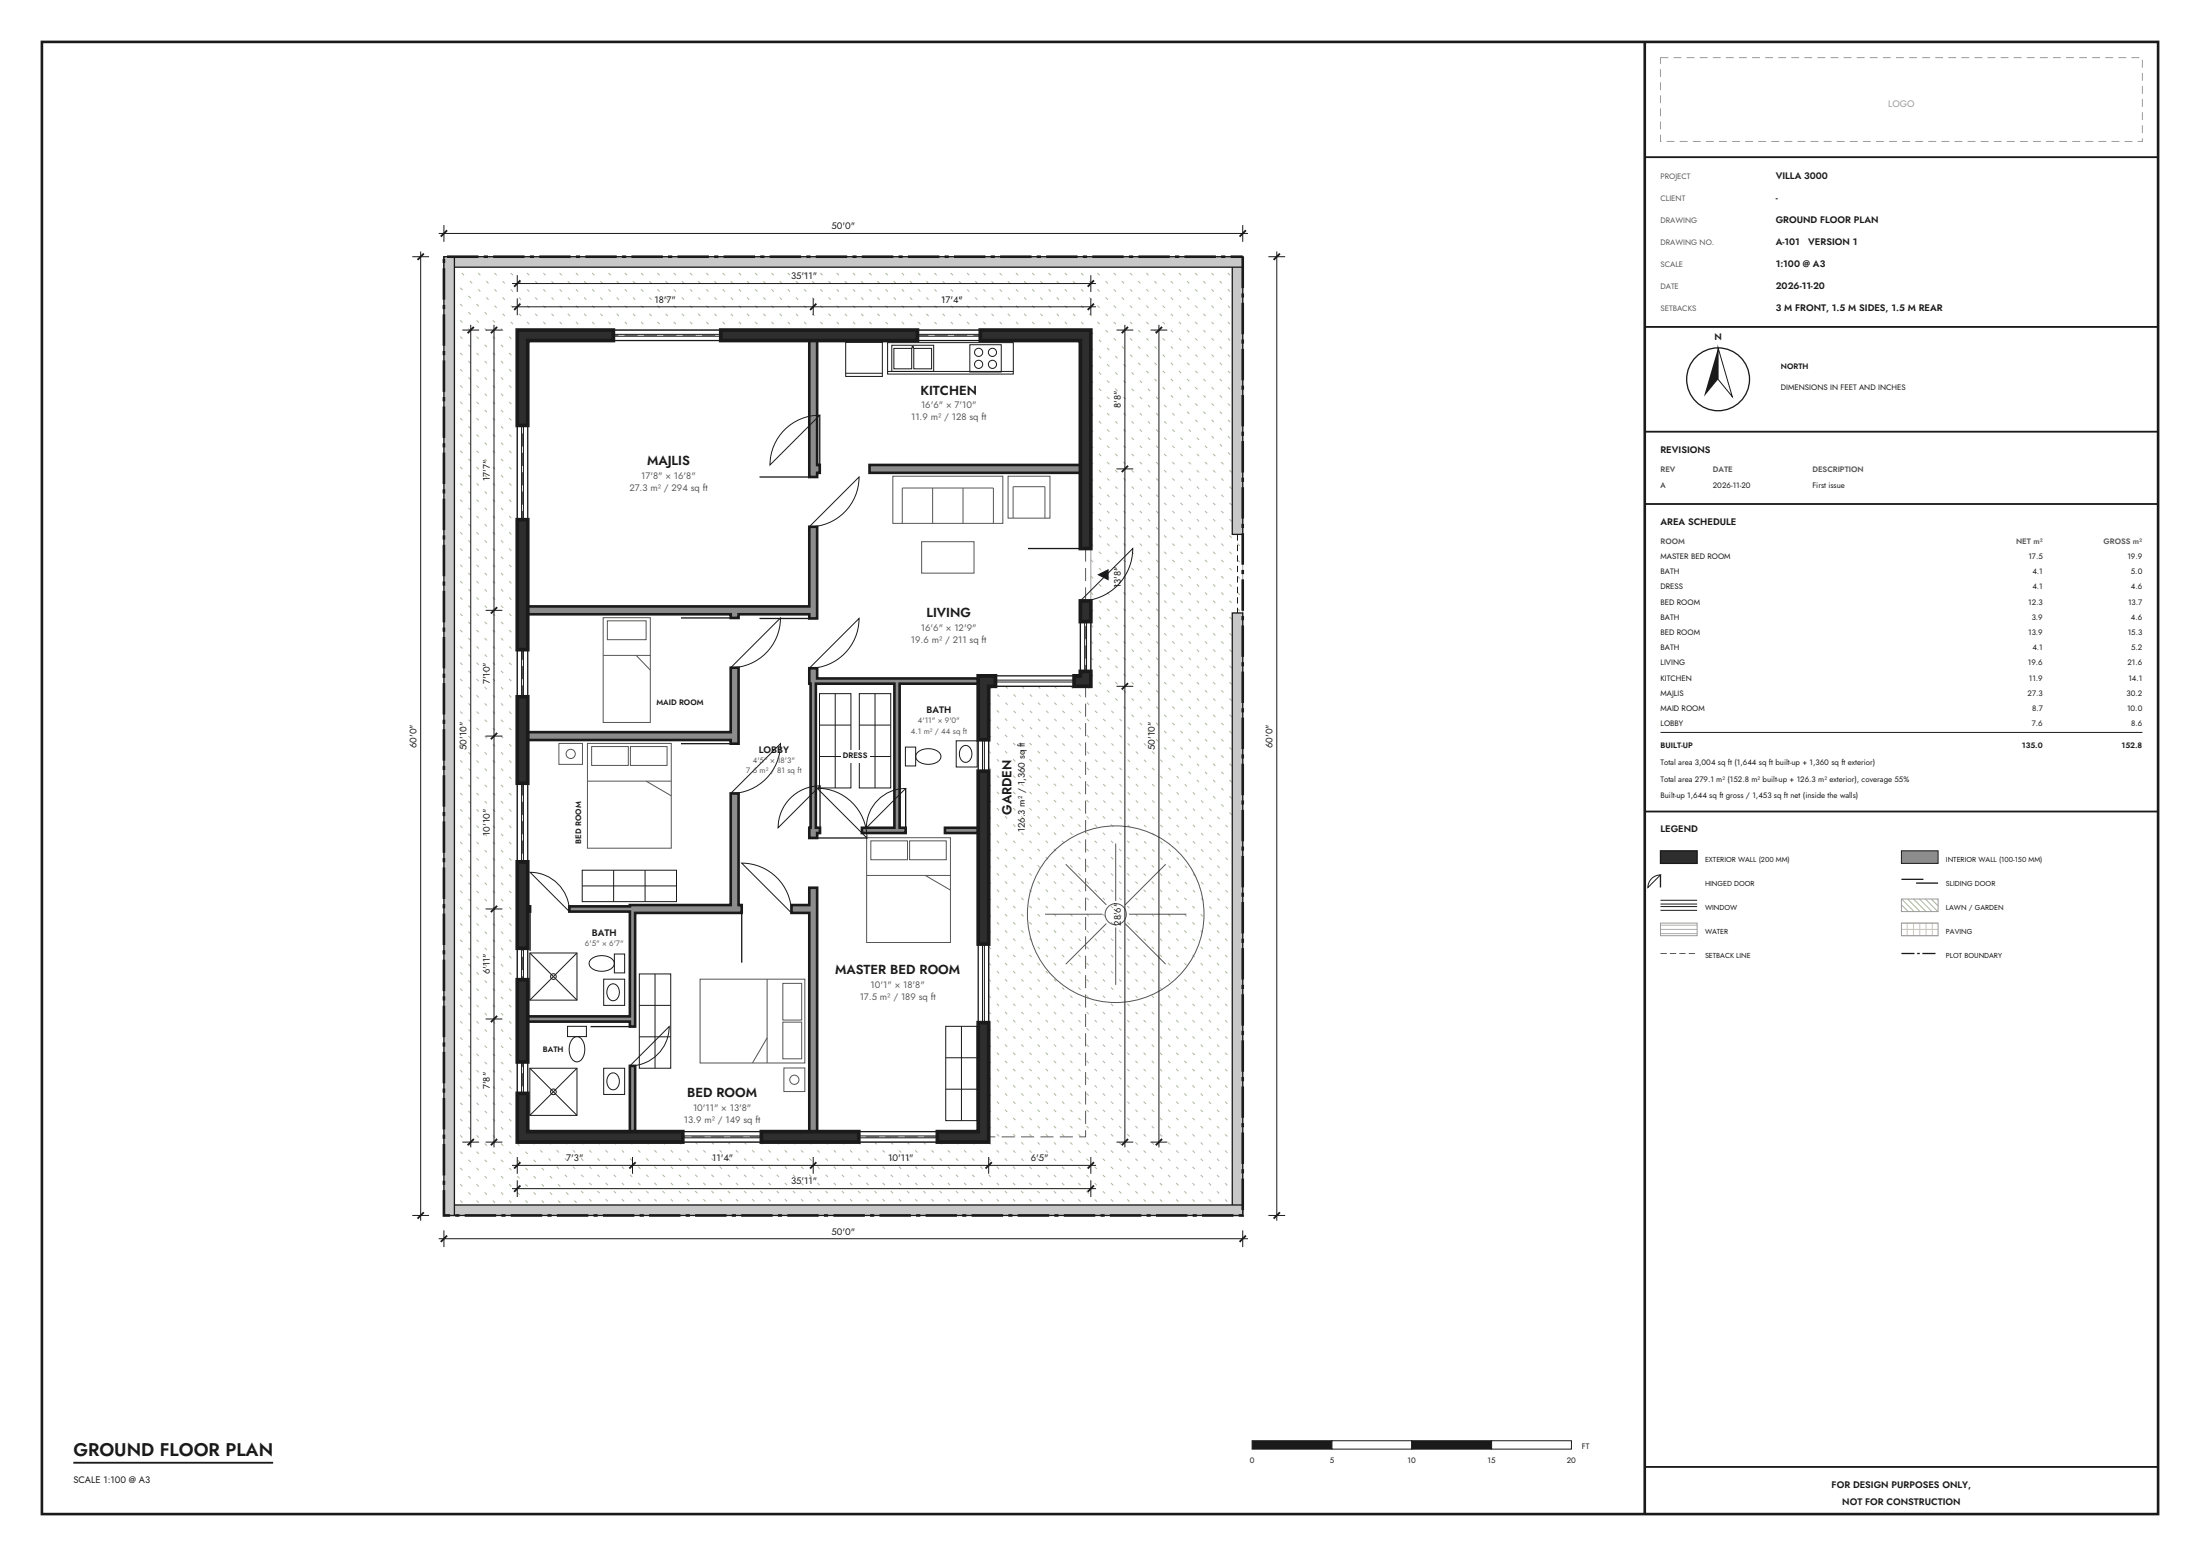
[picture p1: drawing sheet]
<svg xmlns="http://www.w3.org/2000/svg" width="420mm" height="297mm" viewBox="0 0 420 297" stroke-linecap="round" stroke-linejoin="round" font-family="sans-serif">
<path d="M8 8h404v281h-404z" fill="none" stroke="#1a1a1a" stroke-width=".5"/>
<g fill="none" stroke="#a9bb9b" stroke-width=".19" stroke-dasharray=".6 1.6" stroke-linecap="butt">
<path d="M84.8 51.8l14 14M84.8 54.9l14 14M84.8 58l14 14M85.1 49l14 14M88.2 49l14 14M91.3 49l14 14M94.4 49l14 14M97.5 49l14 14M100.6 49l14 14M103.7 49l14 14M106.8 49l14 14M109.9 49l14 14"/>
<path d="M113.1 49l14 14M116.2 49l14 14M119.3 49l14 14M122.4 49l14 14M125.5 49l14 14M128.6 49l14 14M131.7 49l14 14M134.8 49l14 14M137.9 49l14 14M141.1 49l14 14M144.2 49l14 14M147.3 49l14 14"/>
<path d="M150.4 49l14 14M153.5 49l14 14M156.6 49l14 14M159.7 49l14 14M162.8 49l14 14M165.9 49l14 14M169.1 49l14 14M172.2 49l14 14M175.3 49l14 14M178.4 49l14 14M181.5 49l14 14M184.6 49l14 14"/>
<path d="M187.7 49l14 14M190.8 49l14 14M194 49l14 14M197.1 49l40.2 40.2M200.2 49l37.1 37.1M203.3 49l34 34M206.4 49l30.9 30.9M209.5 49l27.8 27.7M212.6 49l24.7 24.6M215.7 49l21.6 21.5M218.8 49l18.5 18.4M222 49l15.3 15.3"/>
<path d="M225.1 49l12.2 12.2M228.2 49l9.1 9.1M231.3 49l6 6M234.4 49l2.9 2.9M84.8 61.1l14 14M84.8 64.2l14 14.1M84.8 67.4l14 14M84.8 70.5l14 14M84.8 73.6l14 14M84.8 76.7l14 14M84.8 79.8l14 14M208.2 63.3l29.1 29"/>
<path d="M208.2 66.4l29.1 29M208.2 69.5l29.1 29M208.2 72.6l29.1 29M208.2 75.7l29.1 29M208.2 78.9l29.1 29M84.8 82.9l14 14M84.8 86l14 14M84.8 89.1l14 14M84.8 92.3l14 14M84.8 95.4l14 14M84.8 98.5l14 14M208.2 82l29.1 29"/>
<path d="M208.2 85.1l29.1 29M208.2 88.2l29.1 29M208.2 91.3l29.1 29M208.2 94.4l29.1 29M208.2 97.5l29.1 29M84.8 101.6l14 14M84.8 104.7l14 14M84.8 107.8l14 14M84.8 110.9l14 14M84.8 114l14 14M84.8 117.1l14 14M208.2 100.6l29.1 29"/>
<path d="M208.2 103.7l29.1 29M208.2 106.9l29.1 29M208.2 110l29.1 29M208.2 113.1l29.1 29M208.2 116.2l29.1 29M208.2 119.3l29.1 29M84.8 120.3l14 14M84.8 123.4l14 14M84.8 126.5l14 14M84.8 129.6l14 14M84.8 132.7l14 14M84.8 135.8l14 14"/>
<path d="M84.8 138.9l14 14M188.7 134l48.6 48.5M188.7 137.1l48.6 48.5M188.8 131l48.5 48.4M191.9 131l45.4 45.3M195.1 131l42.2 42.2M198.2 131l39.1 39.1M201.3 131l36 36M204.4 131l32.9 32.9M207.5 131l29.8 29.7M208.2 122.4l29.1 29M208.2 125.5l29.1 29"/>
<path d="M208.2 128.6l29.1 29M84.8 142l14 14M84.8 145.1l14 14M84.8 148.3l14 14M84.8 151.4l14 14M84.8 154.5l14 14M84.8 157.6l14 14M188.7 140.2l48.6 48.5M188.7 143.4l48.6 48.5M188.7 146.5l48.6 48.5M188.7 149.6l48.6 48.5M188.7 152.7l48.6 48.5"/>
<path d="M188.7 155.8l48.6 48.5M188.7 158.9l48.6 48.5M84.8 160.7l14 14M84.8 163.8l14 14M84.8 166.9l14 14M84.8 170l14 14M84.8 173.1l14 14M84.8 176.3l14 14M84.8 179.4l14 14M188.7 162l48.6 48.5M188.7 165.1l48.6 48.5M188.7 168.3l48.6 48.4"/>
<path d="M188.7 171.4l48.6 48.5M188.7 174.5l48.6 48.5M188.7 177.6l48.6 48.5M84.8 182.5l14 14M84.8 185.6l14 14M84.8 188.7l14 14M84.8 191.8l14 14M84.8 194.9l14 14M84.8 198l14 14M188.7 180.7l48.6 48.5M188.7 183.8l48.2 48.2M188.7 186.9l45.1 45.1"/>
<path d="M188.7 190l42 42M188.7 193.1l38.9 38.9M188.7 196.3l35.8 35.7M188.7 199.4l32.7 32.6M84.8 201.1l14 14M84.8 204.3l27.7 27.7M84.8 207.4l24.6 24.6M84.8 210.5l21.5 21.5M84.8 213.6l18.4 18.4M84.8 216.7l15.2 15.3M84.8 219.8l12.1 12.2M101.6 218l14 14"/>
<path d="M104.7 218l14 14M107.8 218l14 14M110.9 218l14 14M114 218l14 14M117.2 218l14 14M120.3 218l14 14M123.4 218l14 14M126.5 218l14 14M129.6 218l14 14M132.7 218l14 14M135.8 218l14 14M138.9 218l14 14"/>
<path d="M142.1 218l14 14M145.2 218l14 14M148.3 218l14 14M151.4 218l14 14M154.5 218l14 14M157.6 218l14 14M160.7 218l14 14M163.8 218l14 14M166.9 218l14 14M170.1 218l14 14M173.2 218l14 14M176.3 218l14 14"/>
<path d="M179.4 218l14 14M182.5 218l14 14M185.6 218l14 14M188.7 218l14 14M188.7 202.5l29.6 29.5M188.7 205.6l26.5 26.4M188.7 208.7l23.4 23.3M188.7 211.8l20.2 20.2M188.7 214.9l17.1 17.1M84.8 222.9l9 9.1M84.8 226l5.9 6M84.8 229.1l2.8 2.9"/>
</g>
<path d="M84.8 49h152.5v183h-152.5zM98.8 63h109.4v68h-19.5v87h-89.9z" fill="none" stroke="#9a9a9a" stroke-width=".19"/>
<g fill="none" stroke="#555" stroke-width=".19">
<path d="M199.5 174.5h11M203.5 165l7.7 7.7M211.2 176.3l-7.7 7.7M213 161v11M213 177v11M214.8 176.3l7.7 7.7M215.5 174.5h11M222.5 165l-7.7 7.7"/>
<circle cx="213" cy="174.5" r="2.02"/>
<circle cx="213" cy="174.5" r="16.9"/>
</g>
<g fill="#c8c8c8" stroke="#1a1a1a" stroke-width=".25">
<path d="M235.3 49h2v53h-2z" fill-rule="evenodd"/>
<path d="M235.3 117h2v115h-2z" fill-rule="evenodd"/>
<path d="M84.8 49h152.5v2h-152.5z" fill-rule="evenodd"/>
<path d="M84.8 230h152.5v2h-152.5z" fill-rule="evenodd"/>
<path d="M84.8 49h2v183h-2z" fill-rule="evenodd"/>
</g>
<path d="M236.3 102v15" fill="none" stroke="#1a1a1a" stroke-width=".19" stroke-dasharray="1.2 .8" stroke-linecap="butt"/>
<path d="M84.8 49h152.5v183h-152.5z" fill="none" stroke="#1a1a1a" stroke-width=".5" stroke-dasharray="6 1 .8 1" stroke-linecap="butt"/>
<path d="M99.8 64h107.4v153h-107.4z" fill="none" stroke="#5a5a5a" stroke-width=".19" stroke-dasharray="2.5 1.2" stroke-linecap="butt"/>
<g fill="none" stroke="#555" stroke-width=".19">
<path d="M170.4 90.9h21.1v9h-21.1zM172.3 99.9v-6.8h17.4v6.8M178 93.1v6.8M183.8 93.1v6.8M192.5 90.9h7.9v8h-7.9zM193.4 98.9v-6h6.1v6M115.2 117.9h9v20h-9zM115.9 118.5h7.4v3.6h-7.4zM176 103.4h9.9v6h-9.9zM115.2 125.1h9M121.5 125.1l2.7 2.8M106.7 141.9h4.5v4h-4.5z"/>
<path d="M112.2 141.9h16v20h-16zM112.2 149.1h16M112.9 142.5h7v3.6h-7zM120.3 142.5h7.1v3.6h-7.1zM123.3 149.1l4.9 2.8M165.5 159.9h15.9v20h-15.9zM165.5 167.1h15.9M166.3 160.5h6.9v3.6h-6.9zM173.6 160.5h7v3.6h-7zM176.6 167.1l4.8 2.8M133.7 186.9h19.9v16h-19.9zM146.4 186.9v16"/>
<path d="M146.4 198.1l-2.8 4.8M149.4 187.7h3.7v7h-3.7zM149.4 195.1h3.7v7h-3.7zM149.6 203.9h4v4.5h-4z"/>
<circle cx="109" cy="143.9" r=".88"/>
<circle cx="151.7" cy="206.1" r=".88"/>
</g>
<g fill="none" stroke="#1a1a1a" stroke-width=".19">
<path d="M161.4 65.3h7.1v6.6h-7.1zM161.4 71.3h7.1M169.5 65.4h23.9v6h-23.9zM169.5 70.9h23.9M170.2 65.9h8.1v5h-8.1zM170.6 66.5h3.5v3.9h-3.5zM174.4 66.5h3.4v3.9h-3.4zM185.2 65.8h6v5.2h-6zM156.5 132.4h6v18h-6zM156.5 138.4h6M159.5 132.4v18M164 132.4h6v18h-6z"/>
<path d="M164 138.4h6M167 132.4v18M156.5 144.4h6M164 144.4h6M172.9 142.6h1.9v3.6h-1.9zM175.1 143.6a3.1 3.1 0 0 1 4.5 .4 1.58 1.58 0 0 1-1.7 1.8 2.79 2.79 0 0 1-3-1l-.1-.4zM182.5 141.4h4.1v5h-4.1zM183.8 142.5a1.24 1.24 0 0 1 1.3 .1 1.24 1.24 0 0 1 .5 1.3 1.24 1.24 0 0 1-.5 1.3 1.24 1.24 0 0 1-1.3 .1 1.95 1.95 0 0 1 0-2.8zM111.1 166.1h18v6h-18zM111.1 169.1h18M117.1 166.1v6M123.1 166.1v6"/>
<path d="M101.1 181.9h9v9h-9zM101.1 181.9l9 9M108.3 195.9h3.7v2h-3.7zM109.4 198.2a1.25 1.25 0 0 1 1.3-.2 1.25 1.25 0 0 1 .7 1.1 3.1 3.1 0 0 1-.9 3.5 1.58 1.58 0 0 1-1.8-1.7 3.3 3.3 0 0 1 .7-2.7zM110.1 181.9l-9 9M112.8 183.1a3.1 3.1 0 0 1 4.4 .4 1.58 1.58 0 0 1-1.7 1.8 2.79 2.79 0 0 1-3-1v-.4zM115.2 186.9h4v5h-4zM116.4 188a1.24 1.24 0 0 1 1.4 .1 1.24 1.24 0 0 1 .4 1.3 1.24 1.24 0 0 1-.4 1.3 1.24 1.24 0 0 1-1.4 .1 1.95 1.95 0 0 1 0-2.8zM117.3 182.1h1.9v3.6h-1.9zM122.1 185.9h6v18h-6zM122.1 197.9h6M122.1 191.9h6"/>
<path d="M125.1 185.9v18M180.6 195.9h6v18h-6zM183.5 195.9v18M101.1 203.9h9v9h-9zM101.1 203.9l9 9M110.1 203.9l-9 9M115.2 203.9h4v5h-4zM116.4 205a1.24 1.24 0 0 1 1.4 .1 1.24 1.24 0 0 1 .4 1.3 1.24 1.24 0 0 1-.4 1.3 1.24 1.24 0 0 1-1.4 .1 1.95 1.95 0 0 1 0-2.8zM180.6 201.9h6M180.6 207.9h6"/>
<circle cx="174.3" cy="66.2" r=".15"/>
<circle cx="186.8" cy="69.5" r=".78"/>
<circle cx="186.8" cy="67.3" r=".78"/>
<circle cx="189.5" cy="69.5" r=".78"/>
<circle cx="189.5" cy="67.3" r=".78"/>
<circle cx="105.7" cy="186.4" r=".54"/>
<circle cx="105.7" cy="208.4" r=".54"/>
</g>
<g fill="#8c8c8c" stroke="#1a1a1a" stroke-width=".5">
<path d="M100.7 115.7h53.8v-15.2h1.5v17.5h-1.5v-.7h-13.5v.7h-1.5v-.7h-38.8z" fill-rule="evenodd"/>
<path d="M100.7 139.7h38.8v-12.2h1.5v14.5h-1.5v-.7h-38.8z" fill-rule="evenodd"/>
<path d="M108.7 173h11.6v-.3h19.2v-21.2h1.5v21.2h.6v1.6h-20.4v21.6h-.9v-.9h-19.6v-1h19.6v-20h-11.6z" fill-rule="evenodd"/>
<path d="M100.7 173h.5v1h-.5z" fill-rule="evenodd"/>
<path d="M120.3 203.5h.9v12.5h-.9z" fill-rule="evenodd"/>
<path d="M151.1 172.7h3.4v-3.2h1.5v46.5h-1.5v-41.7h-3.4z" fill-rule="evenodd"/>
<path d="M154.5 127.5h1.5v2h30.7v1h-14.9v27.5h1.1v1h-8.3v-1h6.1v-27.5h-14.9v27.5h.8v1h-.6v1h-1.5v-2h.2v-27.5h-.2z" fill-rule="evenodd"/>
<path d="M180.4 158h6.3v1h-6.3z" fill-rule="evenodd"/>
<path d="M154.5 65h1.5v23.8h.5v1.5h-.5v.7h-1.5z" fill-rule="evenodd"/>
<path d="M166 88.8h40.3v1.5h-40.3z" fill-rule="evenodd"/>
</g>
<g fill="#2e2e2e" stroke="#1a1a1a" stroke-width=".7" stroke-linecap="butt">
<path d="M187.2 63h21v41.7h-1.9v-39.7h-19.1z" fill-rule="evenodd"/>
<path d="M137.6 63h37.6v2h-37.6z" fill-rule="evenodd"/>
<path d="M98.8 63h18.3v2h-16.4v16.2h-1.9z" fill-rule="evenodd"/>
<path d="M98.8 99.2h1.9v24.8h-1.9z" fill-rule="evenodd"/>
<path d="M98.8 133h1.9v16.5h-1.9z" fill-rule="evenodd"/>
<path d="M98.8 164.5h1.9v16.5h-1.9z" fill-rule="evenodd"/>
<path d="M98.8 187h1.9v15.7h-1.9z" fill-rule="evenodd"/>
<path d="M98.8 208.7h1.9v7.3h29.7v2h-31.6z" fill-rule="evenodd"/>
<path d="M145.3 216h18.6v2h-18.6z" fill-rule="evenodd"/>
<path d="M186.7 195.2h2v22.8h-9.7v-2h7.7z" fill-rule="evenodd"/>
<path d="M186.7 147.2h2v33h-2z" fill-rule="evenodd"/>
<path d="M186.7 129h3.4v2h-1.4v10.2h-2z" fill-rule="evenodd"/>
<path d="M205 129h1.3v-.8h1.9v2.8h-3.2z" fill-rule="evenodd"/>
<path d="M206.3 114.7h1.9v4h-1.9z" fill-rule="evenodd"/>
</g>
<path d="M196.2 104.7h10.1" fill="none" stroke="#1a1a1a" stroke-width=".25"/>
<path d="M216.3 104.7a10 10 0 0 1-10 10z" fill="none" stroke="#1a1a1a" stroke-width=".19"/>
<path d="M209.5 109.7l2.2-1.1v2.2z" fill="#1a1a1a"/>
<g fill="none" stroke="#1a1a1a" stroke-width=".25">
<path d="M117.1 63h20.5M117.1 65h20.5M156.5 79.3v9.5M175.2 63h12M175.2 65h12M98.8 81.2v18M100.7 81.2v18M145 91h9.5M130 118h9.5M145 118h9.5M206.3 118.7v9.5M208.2 118.7v9.5"/>
<path d="M98.8 124v9M100.7 124v9M190.1 129h14.9M190.1 131h14.9M98.8 149.5v15M100.7 149.5v15M130 142h9.5M156 160h9.5M156.6 150v8M172.9 150.5v7.5M186.7 141.2v6M188.7 141.2v6"/>
<path d="M101.2 174v7.5M141.6 174.3v9.5M98.8 181v6M100.7 181v6M112.7 195.9h7.6M186.7 180.2v15M188.7 180.2v15M98.8 202.7v6M100.7 202.7v6M130.4 216h14.9M130.4 218h14.9M163.9 216h15.1"/>
<path d="M163.9 218h15.1"/>
</g>
<g fill="none" stroke="#1a1a1a" stroke-width=".19">
<path d="M117.1 63.8h20.5M117.1 64.2h20.5M175.2 63.8h12M175.2 64.2h12M99.6 81.2v18M99.9 81.2v18M149.4 82.4a9.5 9.5 0 0 1 7.1-3.1l-9.5 9.5a9.5 9.5 0 0 1 2.4-6.4zM164 91a9.5 9.5 0 0 1-9.5 9.5zM149 118a9.5 9.5 0 0 1-9.5 9.5zM164 118a9.5 9.5 0 0 1-9.5 9.5zM207.1 118.7v9.5M207.4 118.7v9.5"/>
<path d="M99.6 124v9M99.9 124v9M190.1 129.8h14.9M190.1 130.2h14.9M99.6 149.5v15M99.9 149.5v15M149 142a9.5 9.5 0 0 1-9.5 9.5zM150.9 152.3a8 8 0 0 1 5.7-2.3l-8.1 8a8 8 0 0 1 2.4-5.7zM156 150.5a9.5 9.5 0 0 1 9.5 9.5zM168 152.3a7.5 7.5 0 0 1 4.9-1.8l-7.5 7.5a7.5 7.5 0 0 1 2.6-5.7zM187.6 141.2v6M187.9 141.2v6"/>
<path d="M101.2 166.5a7.5 7.5 0 0 1 7.5 7.5zM141.6 164.7a9.5 9.5 0 0 1 9.5 9.6zM99.6 181v6M99.9 181v6M127.7 195.9a7.5 7.5 0 0 1-7.4 7.6zM187.6 180.2v15M187.9 180.2v15M99.6 202.7v6M99.9 202.7v6M130.4 216.8h14.9M130.4 217.2h14.9M163.9 216.8h15.1"/>
<path d="M163.9 217.2h15.1"/>
</g>
<path d="M160.5 143.1h5.5v2.5h-5.5z" fill-rule="evenodd" fill="#fff"/>
<g fill="none" stroke="#1a1a1a" stroke-width=".19">
<path d="M78.7 49h3.2M80.3 48v185M83.8 44.6h154.4M84.8 43v3.2M97.7 58.6h111.5M97.7 54.1h111.5M98.8 52.5v3.2M98.8 57v3.2M155.2 57v3.2M208.2 52.5v3.2M208.2 57v3.2M237.3 43v3.2"/>
<path d="M242.1 49h3.2M243.8 48v185M88.3 63h3.2M89.9 62v157M92.7 63h3.2M94.3 62v157M213.1 63h3.2M214.8 62v157M219.7 63h3.2M221.2 62v157M213.1 89.5h3.2M92.7 116.5h3.2"/>
<path d="M213.1 131h3.2M92.7 140.5h3.2M92.7 173.5h3.2M92.7 194.5h3.2M88.3 218h3.2M92.7 218h3.2M213.1 218h3.2M219.7 218h3.2M78.7 232h3.2M83.8 236.4h154.4M84.8 234.8v3.2M97.7 222.4h111.5"/>
<path d="M97.7 226.9h111.5M98.8 220.8v3.2M98.8 225.3v3.2M120.8 220.8v3.2M155.2 220.8v3.2M188.7 220.8v3.2M208.2 220.8v3.2M208.2 225.3v3.2M237.3 234.8v3.2M242.1 232h3.2"/>
</g>
<g fill="none" stroke="#1a1a1a" stroke-width=".35">
<path d="M80.9 48.4l-1.2 1.2M85.4 44l-1.3 1.2M99.3 58l-1.2 1.2M99.3 53.5l-1.2 1.2M155.9 58l-1.2 1.2M208.8 58l-1.1 1.2M208.8 53.5l-1.1 1.2M237.8 44l-1.1 1.2M244.4 48.4l-1.3 1.2M90.5 62.4l-1.2 1.2M94.9 62.4l-1.2 1.2M215.3 62.4l-1.2 1.2"/>
<path d="M221.9 62.4l-1.3 1.2M215.3 88.9l-1.2 1.2M94.9 115.9l-1.2 1.2M94.9 139.9l-1.2 1.2M215.3 130.4l-1.2 1.2M94.9 172.9l-1.2 1.2M94.9 193.9l-1.2 1.2M90.5 217.4l-1.2 1.2M94.9 217.4l-1.2 1.2M215.3 217.4l-1.2 1.2M221.9 217.4l-1.3 1.2M80.9 231.4l-1.2 1.2"/>
<path d="M85.4 235.8l-1.3 1.2M99.3 221.8l-1.2 1.2M99.3 226.3l-1.2 1.2M121.4 221.8l-1.3 1.2M155.9 221.8l-1.2 1.2M189.4 221.8l-1.3 1.2M208.8 221.8l-1.1 1.2M208.8 226.3l-1.1 1.2M237.8 235.8l-1.1 1.2M244.4 231.4l-1.3 1.2M14 279.2h38.1"/>
</g>
<path d="M239 275h15.3v1.6h-15.3z" fill-rule="evenodd" fill="#1a1a1a" stroke="#1a1a1a" stroke-width=".19"/>
<path d="M254.3 275h15.2v1.6h-15.2z" fill-rule="evenodd" fill="#fff" stroke="#1a1a1a" stroke-width=".19"/>
<path d="M269.5 275h15.3v1.6h-15.3z" fill-rule="evenodd" fill="#1a1a1a" stroke="#1a1a1a" stroke-width=".19"/>
<path d="M284.8 275h15.2v1.6h-15.2z" fill-rule="evenodd" fill="#fff" stroke="#1a1a1a" stroke-width=".19"/>
<path d="M314 8v281" fill="none" stroke="#1a1a1a" stroke-width=".5"/>
<path d="M317 11h92v16h-92z" fill="none" stroke="#9a9a9a" stroke-width=".19" stroke-dasharray="1.5 1" stroke-linecap="butt"/>
<path d="M314 30h98M314 62.4h98" fill="none" stroke="#1a1a1a" stroke-width=".35"/>
<circle cx="328" cy="72.4" r="6" fill="none" stroke="#1a1a1a" stroke-width=".25"/>
<path d="M328 66.4v6l-2.7 3.3z" fill="#1a1a1a"/>
<path d="M328 66.4l2.7 9.3-2.7-3.3z" fill="#fff" stroke="#1a1a1a" stroke-width=".19"/>
<path d="M314 82.4h98M314 96.2h98M314 154.9h98" fill="none" stroke="#1a1a1a" stroke-width=".35"/>
<path d="M317 139.8h92" fill="none" stroke="#1a1a1a" stroke-width=".19"/>
<path d="M317 162.4h7v2.4h-7z" fill-rule="evenodd" fill="#2e2e2e" stroke="#1a1a1a" stroke-width=".25"/>
<path d="M363 162.4h7v2.4h-7z" fill-rule="evenodd" fill="#8c8c8c" stroke="#1a1a1a" stroke-width=".19"/>
<path d="M317 167v2.4M363 167.8h4.2M365.8 168.6h4.2" fill="none" stroke="#1a1a1a" stroke-width=".25"/>
<path d="M315.1 167.9a2.4 2.4 0 0 1 1.9-.9l-2.4 2.4 .1-.6zM317 171.8h7M317 172.6h7M317 173h7M317 173.8h7" fill="none" stroke="#1a1a1a" stroke-width=".19"/>
<path d="M363 172.7l1.3 1.3M363 173.8l.2 .2M363 171.6l2.4 2.4M364.2 171.6l2.4 2.4M365.3 171.6l2.4 2.4M366.4 171.6l2.4 2.4M367.6 171.6l2.4 2.4M368.7 171.6l1.3 1.3M369.8 171.6l.2 .2" fill="none" stroke="#a9bb9b" stroke-width=".19"/>
<path d="M317 176.2h7v2.4h-7zM363 171.6h7v2.4h-7zM363 176.2h7v2.4h-7z" fill="none" stroke="#9a9a9a" stroke-width=".19"/>
<path d="M317 176.6h7M317 177.4h7M317 178.2h7" fill="none" stroke="#93b3c8" stroke-width=".19"/>
<path d="M363 176.2h7M363 177.4h7M363 178.6h7M364.1 176.2v2.4M365.3 176.2v2.4M366.5 176.2v2.4M367.7 176.2v2.4M368.9 176.2v2.4" fill="none" stroke="#cbc6bd" stroke-width=".19"/>
<path d="M317 182h7" fill="none" stroke="#5a5a5a" stroke-width=".19" stroke-dasharray="1.2 .6" stroke-linecap="butt"/>
<path d="M363 182h7" fill="none" stroke="#1a1a1a" stroke-width=".25" stroke-dasharray="2.5 .5 .5 .5" stroke-linecap="butt"/>
<path d="M314 280h98" fill="none" stroke="#1a1a1a" stroke-width=".35"/>
<text font-size="3.5" fill="#1a1a1a" x="14" y="278">GROUND FLOOR PLAN</text>
<g font-size="2.5" fill="#1a1a1a">
<text x="175.7" y="75.3">KITCHEN</text>
<text x="123.5" y="88.8">MAJLIS</text>
<text x="176.9" y="117.8">LIVING</text>
<text x="193.1" y="155.6" transform="rotate(-90 193.1 155.6)">GARDEN</text>
<text x="159.4" y="186">MASTER BED ROOM</text>
<text x="131.2" y="209.5">BED ROOM</text>
</g>
<text font-size="1.8" fill="#9a9a9a" x="360.5" y="20.5">LOGO</text>
<g font-size="1.8" fill="#1a1a1a">
<text x="339" y="34.2">VILLA 3000</text>
<text x="339" y="38.4">-</text>
<text x="158.7" y="43.8">50'0&quot;</text>
<text x="339" y="42.6">GROUND FLOOR PLAN</text>
<text x="339" y="46.8">A-101</text>
<text x="345.2" y="46.8">VERSION 1</text>
<text x="151" y="53.3">35'11&quot;</text>
<text x="339" y="51">1:100 @ A3</text>
<text x="125" y="57.8">18'7&quot;</text>
<text x="179.7" y="57.8">17'4&quot;</text>
<text x="339" y="55.2">2026-11-20</text>
<text x="339" y="59.4">3 M FRONT, 1.5 M SIDES, 1.5 M REAR</text>
<text x="327.3" y="64.9">N</text>
<text x="213.9" y="77.9" transform="rotate(-90 213.9 77.9)">8'8&quot;</text>
<text x="317" y="86.4">REVISIONS</text>
<text x="93.5" y="91.8" transform="rotate(-90 93.5 91.8)">17'7&quot;</text>
<text x="317" y="100.2">AREA SCHEDULE</text>
<text x="213.9" y="112.3" transform="rotate(-90 213.9 112.3)">13'8&quot;</text>
<text x="93.5" y="130.6" transform="rotate(-90 93.5 130.6)">7'10&quot;</text>
<text x="176.9" y="136">BATH</text>
<text x="79.5" y="142.8" transform="rotate(-90 79.5 142.8)">60'0&quot;</text>
<text x="89.1" y="143.2" transform="rotate(-90 89.1 143.2)">50'10&quot;</text>
<text x="144.9" y="143.6">LOBBY</text>
<text x="220.5" y="143.2" transform="rotate(-90 220.5 143.2)">50'10&quot;</text>
<text x="243" y="142.8" transform="rotate(-90 243 142.8)">60'0&quot;</text>
<text x="93.5" y="159.6" transform="rotate(-90 93.5 159.6)">10'10&quot;</text>
<text x="195.7" y="158.9" transform="rotate(-90 195.7 158.9)">126.3 m² / 1,360 sq ft</text>
<text x="317" y="158.9">LEGEND</text>
<text x="113" y="178.6">BATH</text>
<text x="213.9" y="176.7" transform="rotate(-90 213.9 176.7)">28'6&quot;</text>
<text x="93.5" y="186" transform="rotate(-90 93.5 186)">6'11&quot;</text>
<text x="93.5" y="207.9" transform="rotate(-90 93.5 207.9)">7'8&quot;</text>
<text x="108.1" y="221.6">7'3&quot;</text>
<text x="136" y="221.6">11'4&quot;</text>
<text x="169.6" y="221.6">10'11&quot;</text>
<text x="196.8" y="221.6">6'5&quot;</text>
<text x="151" y="226.1">35'11&quot;</text>
<text x="158.7" y="235.6">50'0&quot;</text>
<text x="14" y="283">SCALE 1:100 @ A3</text>
<text x="349.7" y="284">FOR DESIGN PURPOSES ONLY,</text>
<text x="351.7" y="287.2">NOT FOR CONSTRUCTION</text>
</g>
<g font-size="1.8" fill="#5a5a5a">
<text x="175.8" y="77.9">16'6&quot; × 7'10&quot;</text>
<text x="173.9" y="80.3">11.9 m² / 128 sq ft</text>
<text x="120.1" y="93.8">27.3 m² / 294 sq ft</text>
<text x="122.4" y="91.4">17'8&quot; × 16'8&quot;</text>
<text x="173.9" y="122.7">19.6 m² / 211 sq ft</text>
<text x="175.8" y="120.4">16'6&quot; × 12'9&quot;</text>
<text x="164.1" y="190.9">17.5 m² / 189 sq ft</text>
<text x="166.2" y="188.5">10'1&quot; × 18'8&quot;</text>
<text x="130.6" y="214.4">13.9 m² / 149 sq ft</text>
<text x="132.3" y="212">10'11&quot; × 13'8&quot;</text>
</g>
<g font-size="1.5" fill="#5a5a5a">
<text x="317" y="34.2">PROJECT</text>
<text x="317" y="38.4">CLIENT</text>
<text x="317" y="42.6">DRAWING</text>
<text x="317" y="46.8">DRAWING NO.</text>
<text x="317" y="51">SCALE</text>
<text x="317" y="55.2">DATE</text>
<text x="317" y="59.4">SETBACKS</text>
<text x="317" y="90">REV</text>
<text x="327" y="90">DATE</text>
<text x="346" y="90">DESCRIPTION</text>
<text x="317" y="103.8">ROOM</text>
<text x="384.9" y="103.8">NET m²</text>
<text x="401.6" y="103.8">GROSS m²</text>
<text x="173.9" y="140">4.1 m² / 44 sq ft</text>
<text x="175.2" y="138.1">4'11&quot; × 9'0&quot;</text>
<text x="142.5" y="147.6">7.6 m² / 81 sq ft</text>
<text x="143.7" y="145.7">4'5&quot; × 18'3&quot;</text>
<text x="111.7" y="180.7">6'5&quot; × 6'7&quot;</text>
</g>
<g font-size="1.5" fill="#1a1a1a">
<text x="340" y="70.4">NORTH</text>
<text x="340" y="74.4">DIMENSIONS IN FEET AND INCHES</text>
<text x="317" y="93.2">A</text>
<text x="327" y="93.2">2026-11-20</text>
<text x="346" y="93.2">First issue</text>
<text x="317" y="106.7">MASTER BED ROOM</text>
<text x="387.2" y="106.7">17.5</text>
<text x="406.1" y="106.7">19.9</text>
<text x="317" y="109.6">BATH</text>
<text x="317" y="112.5">DRESS</text>
<text x="388" y="109.6">4.1</text>
<text x="388" y="112.5">4.1</text>
<text x="406.8" y="109.6">5.0</text>
<text x="406.8" y="112.5">4.6</text>
<text x="317" y="115.4">BED ROOM</text>
<text x="317" y="118.3">BATH</text>
<text x="387.2" y="115.4">12.3</text>
<text x="387.9" y="118.3">3.9</text>
<text x="406.3" y="115.4">13.7</text>
<text x="406.8" y="118.3">4.6</text>
<text x="317" y="121.2">BED ROOM</text>
<text x="317" y="124.1">BATH</text>
<text x="387.2" y="121.2">13.9</text>
<text x="388" y="124.1">4.1</text>
<text x="406.2" y="121.2">15.3</text>
<text x="406.9" y="124.1">5.2</text>
<text x="317" y="127">LIVING</text>
<text x="317" y="129.9">KITCHEN</text>
<text x="387.1" y="127">19.6</text>
<text x="387.3" y="129.9">11.9</text>
<text x="406.2" y="127">21.6</text>
<text x="406.3" y="129.9">14.1</text>
<text x="125.3" y="134.6">MAID ROOM</text>
<text x="317" y="132.8">MAJLIS</text>
<text x="317" y="135.7">MAID ROOM</text>
<text x="387.1" y="132.8">27.3</text>
<text x="387.9" y="135.7">8.7</text>
<text x="406" y="132.8">30.2</text>
<text x="406.1" y="135.7">10.0</text>
<text x="317" y="138.6">LOBBY</text>
<text x="317" y="142.8">BUILT-UP</text>
<text x="386" y="142.8">135.0</text>
<text x="387.9" y="138.6">7.6</text>
<text x="405" y="142.8">152.8</text>
<text x="406.9" y="138.6">8.6</text>
<text x="160.9" y="144.7">DRESS</text>
<text x="317" y="146">Total area 3,004 sq ft (1,644 sq ft built-up + 1,360 sq ft exterior)</text>
<text x="317" y="149.2">Total area 279.1 m² (152.8 m² built-up + 126.3 m² exterior), coverage 55%</text>
<text x="317" y="152.4">Built-up 1,644 sq ft gross / 1,453 sq ft net (inside the walls)</text>
<text x="110.9" y="161" transform="rotate(-90 110.9 161)">BED ROOM</text>
<text x="103.6" y="200.7">BATH</text>
<text x="238.6" y="279.2">0</text>
<text x="253.9" y="279.2">5</text>
<text x="268.7" y="279.2">10</text>
<text x="284" y="279.2">15</text>
<text x="299.1" y="279.2">20</text>
<text x="302" y="276.6">FT</text>
</g>
<g font-size="1.4" fill="#1a1a1a">
<text x="325.5" y="164.4">EXTERIOR WALL (200 MM)</text>
<text x="371.5" y="164.4">INTERIOR WALL (100-150 MM)</text>
<text x="325.5" y="169">HINGED DOOR</text>
<text x="325.5" y="173.6">WINDOW</text>
<text x="371.5" y="169">SLIDING DOOR</text>
<text x="371.5" y="173.6">LAWN / GARDEN</text>
<text x="325.5" y="178.2">WATER</text>
<text x="371.5" y="178.2">PAVING</text>
<text x="325.5" y="182.8">SETBACK LINE</text>
<text x="371.5" y="182.8">PLOT BOUNDARY</text>
</g>
</svg>
